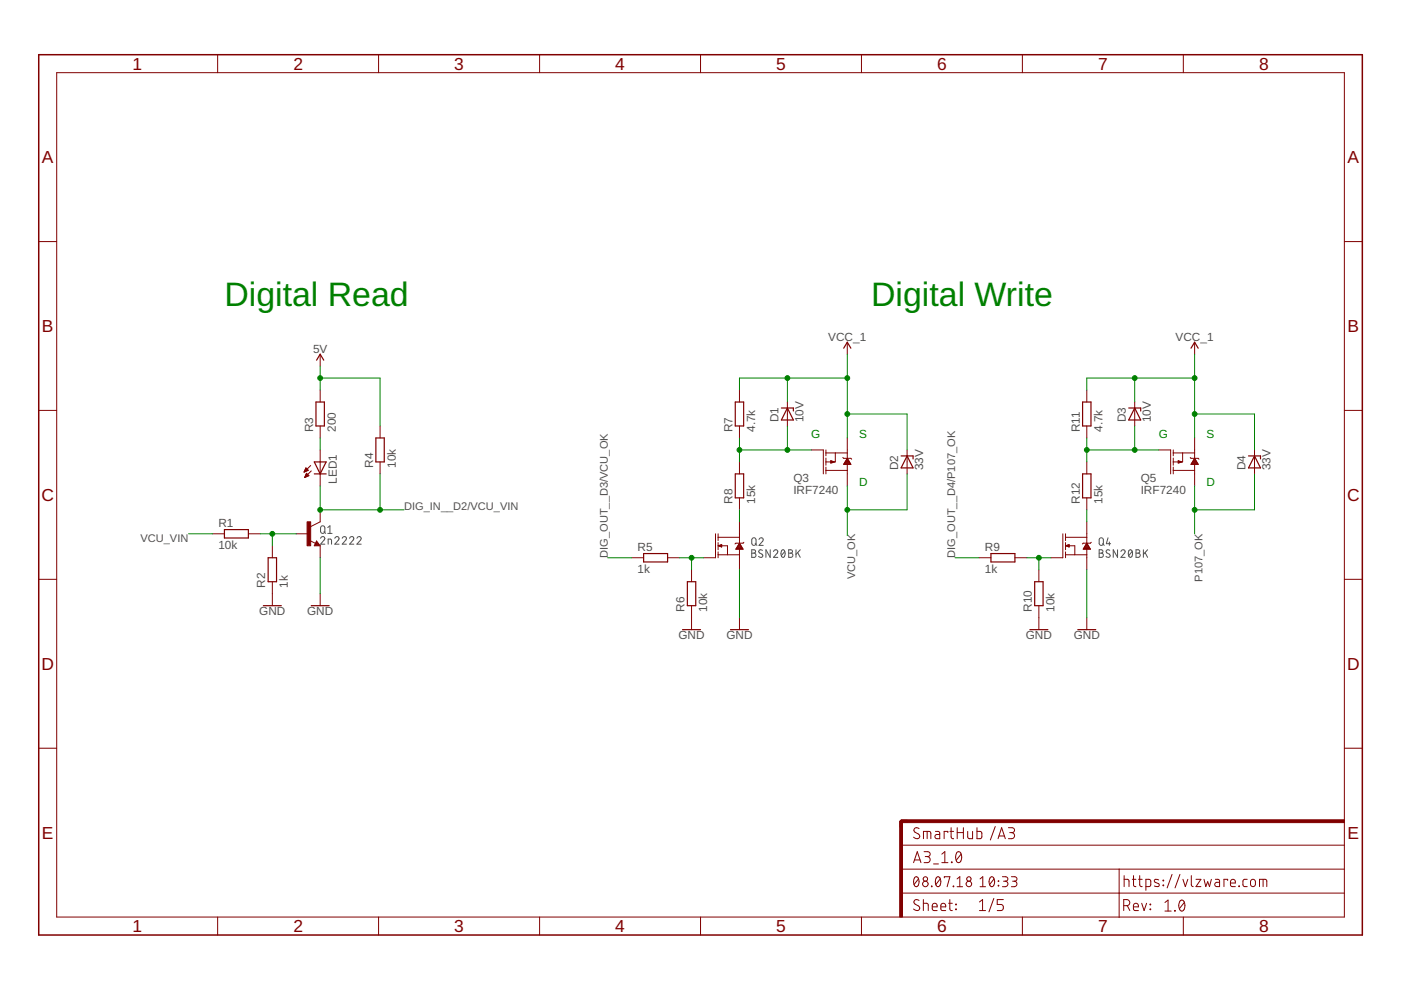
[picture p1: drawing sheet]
<svg xmlns="http://www.w3.org/2000/svg" width="297mm" height="210mm" viewBox="0 0 297 210" stroke-linecap="round" stroke-linejoin="round" font-family="sans-serif">
<g fill="none" stroke="#505050" stroke-width=".21">
<path d="M68 114.1a.44 .44 0 0 1 .6-.3 .44 .44 0 0 1 .1 .7l-.7 .9h.9M68.1 111.6l.3-.1 .3 .1 .2 1a.46 .46 0 0 1-.5 .5 .46 .46 0 0 1-.4-.5zM68.7 112.7l.3 .4M69.5 111.8l.5-.3v1.6M69.5 113.1h.9M69.6 115.4v-1.1l.7 .1v1M71 114.1a.44 .44 0 0 1 .6-.3 .44 .44 0 0 1 .2 .7l-.8 .9h.9M72.6 114.1a.44 .44 0 0 1 .6-.3 .44 .44 0 0 1 .1 .7l-.7 .9h.8M74.1 114.1a.44 .44 0 0 1 .7-.3 .44 .44 0 0 1 .1 .7l-.8 .9h.9M75.7 114.1a.45 .45 0 0 1 .6-.3 .45 .45 0 0 1 .2 .7l-.8 .9h.9M159.4 116.6h.5a.36 .36 0 0 1 .3 .3 .36 .36 0 0 1-.3 .4 .44 .44 0 0 1 .4 .4 .44 .44 0 0 1-.4 .5h-.5zM159.4 117.3h.5"/>
<path d="M159.5 114.2l.4-.2 .3 .2 .1 1a.46 .46 0 0 1-.5 .4 .46 .46 0 0 1-.4-.4zM160.1 115.3l.4 .3M160.9 114.4a.44 .44 0 0 1 .7-.4 .44 .44 0 0 1 .1 .7l-.8 .9h.9M161.6 116.7l-.5-.1-.2 .3 .1 .3 .5 .3a.38 .38 0 0 1 .2 .5 .38 .38 0 0 1-.5 .2l-.4-.2M163.3 116.6v1.6l-.9-1.6v1.6M164 116.9a.45 .45 0 0 1 .6-.3 .45 .45 0 0 1 .2 .7l-.8 .9h.9M165.8 116.7l.2-.1a.95 .95 0 0 1 0 1.6 1 1 0 0 1-.2-1.5zM166.4 116.9l-.7 .9M167.2 116.6h.5a.36 .36 0 0 1 .3 .3 .36 .36 0 0 1-.3 .4 .44 .44 0 0 1 .4 .4 .44 .44 0 0 1-.4 .5h-.5zM167.2 117.3h.5M168.8 116.6v1.6M169.1 117.2l.6 1"/>
<path d="M169.7 116.6l-.9 1M233 116.6h.5a.36 .36 0 0 1 .3 .3 .36 .36 0 0 1-.3 .4 .44 .44 0 0 1 .4 .4 .44 .44 0 0 1-.4 .5h-.5zM233 117.3h.5M233.2 114.2l.3-.2 .3 .2 .1 1a.44 .44 0 0 1-.4 .4 .44 .44 0 0 1-.5-.4zM233.8 115.3l.3 .3M234.9 114l-.3 1.3h.9M235.2 114.9v.7M235.3 116.7a.41 .41 0 0 0-.6-.1 .41 .41 0 0 0 0 .6l.5 .3a.44 .44 0 0 1-.1 .7 .44 .44 0 0 1-.6-.2M236.9 116.6v1.6l-.9-1.6v1.6M237.7 116.9a.44 .44 0 0 1 .6-.3 .44 .44 0 0 1 .1 .7l-.7 .9h.8M239.4 116.7l.3-.1a.95 .95 0 0 1 0 1.6 1 1 0 0 1-.3-1.5zM240 116.9l-.7 .9"/>
<path d="M240.9 116.6h.4a.36 .36 0 0 1 .4 .3 .36 .36 0 0 1-.4 .4 .44 .44 0 0 1 .5 .4 .44 .44 0 0 1-.5 .5h-.4zM240.9 117.3h.4M242.4 116.6v1.6M242.8 117.2l.5 1M243.3 116.6l-.9 1"/>
</g>
<g fill="#800000" stroke="#800000" stroke-width=".21">
<path d="M190.8 174.1h.5v20.3h-.5z"/>
<path d="M191.1 173.8h93.9v.6h-93.9z"/>
<path d="M65.1 110.6h.8v5.1h-.8z"/>
</g>
<g fill="none" stroke="#800000" stroke-width=".21">
<path d="M12 15.4h273v179h-273zM46.1 11.6v3.8M80.3 11.6v3.8M114.4 11.6v3.8M148.5 11.6v3.8M182.6 11.6v3.8M216.8 11.6v3.8M250.9 11.6v3.8M8.2 51.2h3.8M285 51.2h3.8M67.9 75.1v2.5M179.6 72.6v2.5"/>
<path d="M253.3 72.6v2.5M8.2 87h3.8M64.6 99.9h.4M64.6 99.8h.6M64.7 99.7h.6M64.7 99.5h.5M64.8 99.4h.2M64.8 99.3h.1M64.9 99.2l.5 .5-.9 .4zM65.9 98.7l-1.4 1.4M66 99.8l-1.4 1.4M67.9 82.7v2.5"/>
<path d="M67.9 90.3v2.6M67.9 95.4v7.6M80.6 90.3v2.6M80.6 97.9v2.6M156.8 82.7v2.5M156.8 90.3v2.6M156.8 97.9v2.6M166.9 85.2v5.1M172 95.4h2.6v5.1M175.1 95.4v1.2M175.1 97.1v1.5M175.1 99v1.5"/>
<path d="M175.1 96h4.5M175.1 99.7h4.5M176.1 98.1h.4M176.1 97.8h.5M176.1 97.7h.2M176.1 97.7l.8 .2-.8 .3zM177.1 96v1.9h-2M178.7 97l.2 .2h1.5l.2 .2M178.9 98.3h1.4M179 98.2h1.3M179.1 98.1h1.1M179.2 98h.9"/>
<path d="M179.2 97.8h.8M179.3 97.7h.7M179.4 97.6h.5M179.5 97.5h.3M179.5 97.4h.2M179.6 97.2h.1M179.6 92.9v4.3M179.6 98.5v4.5M179.6 97.2l.8 1.2h-1.5zM192.3 95.4v5.1M230.4 82.7v2.5M230.4 90.3v2.6"/>
<path d="M230.4 97.9v2.6M240.6 85.2v5.1M245.7 95.4h2.5v5.1M248.8 96h4.5M248.8 99.7h4.5M248.8 95.4v1.2M248.8 97.1v1.5M248.8 99v1.5M249.8 98.1h.3M249.8 97.8h.5M249.8 97.7h.1M249.8 97.7l.8 .2-.8 .3z"/>
<path d="M250.7 96v1.9h-1.9M252.3 97l.2 .2h1.5l.2 .2M252.6 98.3h1.4M252.7 98.2h1.2M252.7 98.1h1.1M252.8 98h.9M252.9 97.8h.8M253 97.7h.6M253 97.6h.5M253.1 97.5h.3M253.2 97.4h.2M253.2 97.2h.1"/>
<path d="M253.3 97.2l.7 1.2h-1.5zM253.3 92.9v4.3M253.3 98.5v4.5M266 95.4v5.1M285 87h3.8M45 113.2h2.6M52.7 113.2h2.5M57.7 115.7v2.6M62.8 113.2h2.6M64.5 100h.2M64.6 101.2h.1M64.7 101.1h.2"/>
<path d="M64.7 101h.5M64.7 100.9h.8M64.8 100.7h.5M64.9 100.6h.3M64.9 100.5h.2M65 100.4h.1M65 100.4l.5 .5-.9 .3zM65.7 114.6l1.2 .6M67.1 114.7l.8 1h-1.3zM67.9 108.1v2.5l-2 1.1M67.9 115.7v2.6M133.9 118.3h2.6"/>
<path d="M141.5 118.3h2.6M151.7 113.2v5.1h-2.5M152.3 113.2v1.4M152.3 115v1.6M152.3 117v1.3M152.3 117.6h4.5M152.3 113.9h4.5M152.3 115.7l.7-.2v.5zM152.3 115.7h1.9v1.9M152.5 115.8h.5M152.7 115.6h.3M152.9 115.9h.1"/>
<path d="M156 116.4h1.5M156.1 116.3h1.4M156.2 116.2h1.2M156.2 116.1h1.1M156.3 115.9h.9M156.4 115.8h.8M156.5 115.7h.6M156.5 115.6h.5M156.6 115.4h.4M156.7 115.3h.2M156.7 115.2h.1M156.8 105.6v2.5"/>
<path d="M156.8 110.6v4.6M156.8 116.4v4.4M156.8 115.2l.7 1.2h-1.5zM157.7 115l-.2 .2h-1.5l-.2 .1M207.6 118.3h2.5M215.2 118.3h2.5M225.3 113.2v5.1h-2.5M225.9 117.6h4.5M225.9 113.9h4.5M225.9 113.2v1.4M225.9 115v1.6M225.9 117v1.3"/>
<path d="M225.9 115.7l.8-.2v.5zM226 115.7h1.9v1.9M226.2 115.8h.5M226.4 115.6h.3M226.5 115.9h.2M229.7 116.4h1.5M229.7 116.3h1.4M229.8 116.2h1.2M229.9 116.1h1M230 115.9h.9M230 115.8h.8M230.1 115.7h.6"/>
<path d="M230.2 115.6h.5M230.3 115.4h.3M230.3 115.3h.2M230.4 115.2h.1M230.4 115.2l.8 1.2h-1.5zM230.4 105.6v2.5M230.4 110.6v4.6M230.4 116.4v4.4M231.4 115l-.2 .2h-1.5l-.2 .1M8.2 122.8h3.8M57.7 123.3v5.1M67.9 125.9v2.5"/>
<path d="M146.6 120.8v2.5M146.6 128.4v5.1M156.8 131v2.5M220.3 120.8v2.5M220.3 128.4v5.1M230.4 131v2.5M285 122.8h3.8M8.2 158.6h3.8M285 158.6h3.8M191.1 179.2h93.9M194.9 175.7a.58 .58 0 0 0-.9-.1 .58 .58 0 0 0 0 .9l.7 .3a.58 .58 0 0 1 .1 .9 .58 .58 0 0 1-.9 0l-.2-.2M195.8 177.8v-1.5l1.5 .1 .1 1.4"/>
<path d="M196.6 176.3v1.5M198.3 176.3h.7l.2 .2v1.3h-.5a.44 .44 0 0 1-.5-.4 .44 .44 0 0 1 .5-.5h.5M201 176.5v-.2h-.8v1.5M201.4 176.3h.8M201.7 175.5v1.9l.2 .4h.3M202.9 175.5v2.3M202.9 176.5h1.4M204.3 175.5v2.3M205.2 176.3v1.1l.1 .3 .3 .1h.6v-1.5M207.1 175.5v2.3h.8l.3-.4-.1-.9-.2-.2h-.8M211 175.2l-1 2.9M211.6 177.8l.8-2.3 .7 2.3"/>
<path d="M211.8 177.2h1.2M213.8 175.5h.8a.52 .52 0 0 1 .5 .5 .52 .52 0 0 1-.5 .5h-.5M214.5 176.5a.65 .65 0 0 1 .6 .7 .65 .65 0 0 1-.6 .6h-.7M46.1 194.4v3.8M80.3 194.4v3.8M114.4 194.4v3.8M148.5 194.4v3.8M182.6 194.4v3.8M191.1 189.4h93.9M191.1 184.3h93.9M193.7 182.9l.8-2.3 .8 2.3M193.9 182.3h1.2"/>
<path d="M194 186l.1-.1a.87 .87 0 0 1 .7 1.3 .59 .59 0 0 1-.5 .8 .59 .59 0 0 1-.6-.8l.1-.8zM194.7 186.4l-.9 1.1M194.9 190.9a.58 .58 0 0 0-.9-.1 .58 .58 0 0 0 0 .9l.7 .4a.58 .58 0 0 1 .1 .9 .58 .58 0 0 1-.9-.1l-.2-.2M195.8 191.5l.9 .1 .1 1.5M195.8 190.7v2.4M195.9 180.6h.8a.52 .52 0 0 1 .5 .5 .52 .52 0 0 1-.5 .5h-.5M196.6 181.6a.65 .65 0 0 1 .6 .7 .65 .65 0 0 1-.6 .6h-.7M197.5 187.9l.1 .1zM197.7 192.3h1a.54 .54 0 0 0-.4-.8 .54 .54 0 0 0-.6 .5l.1 1 .9 .1M197.9 183.2h1.1M198.6 186l.1-.1a.87 .87 0 0 1 .8 1.3 .59 .59 0 0 1-.6 .8 .59 .59 0 0 1-.6-.8l.1-.8zM199.3 186.4l-.9 1.1"/>
<path d="M199.5 192.3h1a.54 .54 0 0 0-.4-.8 .54 .54 0 0 0-.6 .5l.1 1 .9 .1M199.7 182.9h1.3M199.7 181.1l.6-.5v2.3M200.2 186.1v-.2h1.2l-.6 2.1M201.1 191.5h.8M201.4 190.7v2.1l.5 .3M201.7 182.8l.1 .1zM202.1 187.9l.1 .1zM202.6 191.7l.2 .1zM202.6 192.7l.2 .2zM202.9 180.8a.55 .55 0 0 1 .6-.2 .55 .55 0 0 1 .3 .6 1.32 1.32 0 0 1-.6 1.7 1.44 1.44 0 0 1-.3-2.1zM202.9 188h1.2"/>
<path d="M202.9 186.4l.6-.5v2.1M203.8 181.1l-1.1 1.3M207.7 191.2l.6-.5v2.4M207.7 193.1h1.3M207.8 188h1.2M207.8 186.4l.6-.5v2.1M210 186l.1-.1a.89 .89 0 0 1 .8 1.3l-.1 .3a.51 .51 0 0 1-.5 .5 .51 .51 0 0 1-.5-.5l-.1-.8zM210.7 190.5l-1 2.8M210.8 186.4l-1 1.1M211.6 187.7l.2 .1zM211.6 186.8l.2 .1zM212.5 185.9h.7a.48 .48 0 0 1 .5 .5 .48 .48 0 0 1-.5 .4h-.4"/>
<path d="M212.7 190.7h-1.3v1.1h.8a.66 .66 0 0 1 .5 .6 .66 .66 0 0 1-.5 .7h-.8M213.1 186.8a.58 .58 0 0 1 .6 .6 .58 .58 0 0 1-.6 .6h-.6M214.4 185.9h.8a.48 .48 0 0 1 .4 .5 .48 .48 0 0 1-.4 .4h-.5M215 186.8a.58 .58 0 0 1 .6 .6 .58 .58 0 0 1-.6 .6h-.6M216.8 194.4v3.8M237.3 184.3v10.2M238.3 192h.6a.65 .65 0 0 0 .6-.6 .65 .65 0 0 0-.6-.7h-.6v2.4M238.3 186.4l1 .1 .1 1.5M238.3 185.7v2.3M239 192l.5 1.1M240.1 186.4h.7M240.3 192.3h1.1a.55 .55 0 0 0-.4-.8 .55 .55 0 0 0-.7 .5l.1 1 1 .1"/>
<path d="M240.3 185.7v2l.5 .3M241.4 186.4h.8M241.6 185.7v1.9l.2 .3 .4 .1M242.1 191.5l.5 1.6 .5-1.6M243 188h.7l.2-.3 .1-.9-.3-.3-.7-.1v2.4M243.8 192.7l.2 .2zM243.8 191.7l.2 .1zM245.7 186.6l-.8-.1-.2 .2 .1 .3 .9 .4v.5l-.3 .1-.6-.1M246.6 187.7l.1 .1zM246.6 186.6l.1 .2zM247 191.3l.6-.5v2.4M247 193.2h1.3"/>
<path d="M248.5 185.4l-1 2.9M249 193l.2 .2zM250.2 185.4l-1.1 2.9M250.2 191a.62 .62 0 0 1 .8 0 .62 .62 0 0 1 .2 .7 .99 .99 0 0 1-.8 1.4 1.62 1.62 0 0 1-.2-2.1zM250.8 186.4l.5 1.6 .5-1.6M250.9 194.4v3.8M251.1 191.3l-1 1.3M252.6 185.7v1.9l.1 .3 .3 .1M253.6 186.4h1l-1 1.6h1M255.3 186.4l.4 1.6 .4-1.1 .3 1.1 .4-1.6M257.7 186.4l.6 .1 .3 .2v1.3h-.6a.46 .46 0 0 1-.5-.5 .46 .46 0 0 1 .5-.4h.6M260.3 186.7v-.3h-.8v1.6"/>
<path d="M260.9 187.2h1a.55 .55 0 0 0-.3-.7 .55 .55 0 0 0-.7 .4l.1 1 .9 .1M262.7 187.9l.1 .1zM264.4 186.4l-.6 .1-.3 .3 .2 1.1 .7 .1M265.3 186.6l.4-.2a.92 .92 0 0 1 .2 1.5l-.3 .1-.4-.4zM267 188v-1.6l1.5 .1 .1 1.5M267.8 186.4v1.6"/>
<circle cx="196.2" cy="186.4" r=".47"/>
<circle cx="196.2" cy="187.4" r=".59"/>
<circle cx="205.4" cy="186.4" r=".47"/>
<circle cx="205.4" cy="187.4" r=".59"/>
</g>
<path d="M192.3 174.1h-1.2v1.3" fill="none" stroke="#800000" stroke-width=".61"/>
<path d="M8.2 11.6h280.6v186.6h-280.6z" fill="none" stroke="#800000" stroke-width=".32"/>
<g fill="none" stroke="#800000" stroke-width=".25">
<path d="M67.1 76.4l.8-1.3 .7 1.3M178.9 73.8l.7-1.2 .8 1.2M252.5 73.8l.8-1.2 .7 1.2M66.6 97.9h2.6l-1.3 2.6zM67 85.2h1.8v5.1h-1.8zM79.7 92.9h1.8v5h-1.8zM155.9 85.2h1.8v5.1h-1.8zM165.7 86.5h2.5v.6M166.9 86.5l1.3 2.5h-2.5zM191.1 96.7h2.5v.6M192.3 96.7l1.3 2.5h-2.5zM229.5 85.2h1.8v5.1h-1.8z"/>
<path d="M239.3 86.5h2.6v.6M240.6 86.5l1.3 2.5h-2.6zM264.7 96.7h2.6v.6M266 96.7l1.3 2.5h-2.6zM47.6 112.3h5.1v1.8h-5.1zM56.9 118.3h1.7v5h-1.7zM66.6 100.5h2.6M67.1 115.2l.1 .3h-.3l.2-.5 .5 .6h-.7M136.5 117.4h5v1.7h-5zM155.9 100.5h1.8v5.1h-1.8zM210.1 117.4h5.1v1.7h-5.1zM229.5 100.5h1.8v5.1h-1.8z"/>
<path d="M55.8 128.4h3.8M66 128.4h3.8M144.7 133.5h3.8M145.7 123.3h1.8v5.1h-1.8zM154.9 133.5h3.8M218.4 133.5h3.8M219.4 123.3h1.7v5.1h-1.7zM228.5 133.5h3.8"/>
</g>
<g fill="none" stroke="#008000" stroke-width=".21">
<path d="M67.9 77.6v5.1M179.6 75.1v17.8M253.3 75.1v17.8M67.9 92.9v2.5M67.9 80.2h12.7v10.1M156.8 92.9v5M156.8 95.4h15.2M166.9 80.2v5M166.9 90.3v5.1M179.6 80.2h-22.8v2.5M179.6 87.8h12.7v7.6M230.4 92.9v5"/>
<path d="M230.4 95.4h15.3M240.6 80.2v5M240.6 90.3v5.1M253.3 80.2h-22.9v2.5M253.3 87.8h12.7v7.6M40 113.2h5M55.2 113.2h7.6M57.7 113.2v2.5M67.9 103v5.1h17.8M67.9 118.3v7.6M80.6 100.5v7.6M128.8 118.3h5.1"/>
<path d="M144.1 118.3h5.1M146.6 118.3v2.5M156.8 108.1v2.5M179.6 103v10.6M192.3 100.5v7.6h-12.7M202.5 118.3h5.1M217.7 118.3h5.1M220.3 118.3v2.5M230.4 108.1v2.5M253.3 103v10.2M266 100.5v7.6h-12.7M156.8 120.8v10.2"/>
<path d="M230.4 120.8v10.2"/>
</g>
<g fill="#008000" stroke="#008000" stroke-width=".21">
<circle cx="179.6" cy="108.1" r=".51"/>
<circle cx="67.9" cy="108.1" r=".51"/>
<circle cx="80.6" cy="108.1" r=".51"/>
<circle cx="253.3" cy="108.1" r=".51"/>
<circle cx="166.9" cy="95.4" r=".51"/>
<circle cx="156.8" cy="95.4" r=".51"/>
<circle cx="146.6" cy="118.3" r=".51"/>
<circle cx="240.6" cy="95.4" r=".51"/>
<circle cx="230.4" cy="95.4" r=".51"/>
<circle cx="220.3" cy="118.3" r=".51"/>
<circle cx="67.9" cy="80.2" r=".51"/>
<circle cx="57.7" cy="113.2" r=".51"/>
<circle cx="166.9" cy="80.2" r=".51"/>
<circle cx="179.6" cy="80.2" r=".51"/>
<circle cx="179.6" cy="87.8" r=".51"/>
<circle cx="253.3" cy="87.8" r=".51"/>
<circle cx="253.3" cy="80.2" r=".51"/>
<circle cx="240.6" cy="80.2" r=".51"/>
</g>
<g font-size="7.2" fill="#008000">
<text x="47.6" y="64.9">Digital Read</text>
<text x="184.7" y="64.9">Digital Write</text>
</g>
<g font-size="3.7" fill="#800000">
<text x="28.1" y="14.8">1</text>
<text x="62.2" y="14.8">2</text>
<text x="96.3" y="14.8">3</text>
<text x="130.4" y="14.8">4</text>
<text x="164.6" y="14.8">5</text>
<text x="198.7" y="14.8">6</text>
<text x="232.8" y="14.8">7</text>
<text x="266.9" y="14.8">8</text>
<text x="8.9" y="34.6">A</text>
<text x="285.7" y="34.6">A</text>
<text x="8.9" y="70.4">B</text>
<text x="285.7" y="70.4">B</text>
<text x="8.8" y="106.2">C</text>
<text x="285.6" y="106.2">C</text>
<text x="8.8" y="142">D</text>
<text x="285.6" y="142">D</text>
<text x="8.9" y="177.8">E</text>
<text x="285.7" y="177.8">E</text>
<text x="28.1" y="197.6">1</text>
<text x="62.2" y="197.6">2</text>
<text x="96.3" y="197.6">3</text>
<text x="130.4" y="197.6">4</text>
<text x="164.6" y="197.6">5</text>
<text x="198.7" y="197.6">6</text>
<text x="232.8" y="197.6">7</text>
<text x="266.9" y="197.6">8</text>
</g>
<g font-size="2.5" fill="#505050">
<text x="66.4" y="74.8">5V</text>
<text x="175.6" y="72.3">VCC_1</text>
<text x="249.3" y="72.3">VCC_1</text>
<text x="165" y="89.6" transform="rotate(-90 165 89.6)">D1</text>
<text x="170.4" y="89.6" transform="rotate(-90 170.4 89.6)">10V</text>
<text x="238.7" y="89.6" transform="rotate(-90 238.7 89.6)">D3</text>
<text x="244" y="89.6" transform="rotate(-90 244 89.6)">10V</text>
<text x="66.4" y="91.6" transform="rotate(-90 66.4 91.6)">R3</text>
<text x="71.2" y="91.6" transform="rotate(-90 71.2 91.6)">200</text>
<text x="155.3" y="91.6" transform="rotate(-90 155.3 91.6)">R7</text>
<text x="160.1" y="91.6" transform="rotate(-90 160.1 91.6)">4.7k</text>
<text x="228.9" y="91.6" transform="rotate(-90 228.9 91.6)">R11</text>
<text x="233.7" y="91.6" transform="rotate(-90 233.7 91.6)">4.7k</text>
<text x="79.1" y="99.2" transform="rotate(-90 79.1 99.2)">R4</text>
<text x="83.9" y="99.2" transform="rotate(-90 83.9 99.2)">10k</text>
<text x="190.4" y="99.7" transform="rotate(-90 190.4 99.7)">D2</text>
<text x="195.8" y="99.7" transform="rotate(-90 195.8 99.7)">33V</text>
<text x="264.1" y="99.7" transform="rotate(-90 264.1 99.7)">D4</text>
<text x="269.4" y="99.7" transform="rotate(-90 269.4 99.7)">33V</text>
<text x="71.4" y="102.5" transform="rotate(-90 71.4 102.5)">LED1</text>
<text x="155.3" y="106.8" transform="rotate(-90 155.3 106.8)">R8</text>
<text x="160.1" y="106.8" transform="rotate(-90 160.1 106.8)">15k</text>
<text x="168.2" y="104.8">IRF7240</text>
<text x="168.2" y="102.3">Q3</text>
<text x="228.9" y="106.8" transform="rotate(-90 228.9 106.8)">R12</text>
<text x="233.7" y="106.8" transform="rotate(-90 233.7 106.8)">15k</text>
<text x="241.9" y="104.8">IRF7240</text>
<text x="241.9" y="102.3">Q5</text>
<text x="46.3" y="111.7">R1</text>
<text x="46.3" y="116.5">10k</text>
<text x="135.2" y="116.8">R5</text>
<text x="208.8" y="116.8">R9</text>
<text x="56.2" y="124.6" transform="rotate(-90 56.2 124.6)">R2</text>
<text x="61" y="124.6" transform="rotate(-90 61 124.6)">1k</text>
<text x="135.2" y="121.6">1k</text>
<text x="208.8" y="121.6">1k</text>
<text x="55" y="130.4">GND</text>
<text x="65.1" y="130.4">GND</text>
<text x="145.1" y="129.7" transform="rotate(-90 145.1 129.7)">R6</text>
<text x="149.9" y="129.7" transform="rotate(-90 149.9 129.7)">10k</text>
<text x="218.8" y="129.7" transform="rotate(-90 218.8 129.7)">R10</text>
<text x="223.6" y="129.7" transform="rotate(-90 223.6 129.7)">10k</text>
<text x="143.8" y="135.5">GND</text>
<text x="154" y="135.5">GND</text>
<text x="217.5" y="135.5">GND</text>
<text x="227.7" y="135.5">GND</text>
</g>
<g font-size="2.5" fill="#008000">
<text x="172" y="92.9">G</text>
<text x="182.2" y="92.9">S</text>
<text x="245.7" y="92.9">G</text>
<text x="255.8" y="92.9">S</text>
<text x="182.2" y="103">D</text>
<text x="255.8" y="103">D</text>
</g>
<g font-size="2.3" fill="#505050">
<text x="85.7" y="108.1">DIG_IN__D2/VCU_VIN</text>
<text x="29.8" y="114.9">VCU_VIN</text>
<text x="128.8" y="118.3" transform="rotate(-90 128.8 118.3)">DIG_OUT_ D3/VCU_OK</text>
<text x="202.5" y="118.3" transform="rotate(-90 202.5 118.3)">DIG_OUT_ D4/P107_OK</text>
<text x="181.3" y="122.8" transform="rotate(-90 181.3 122.8)">VCU_OK</text>
<text x="255" y="123.4" transform="rotate(-90 255 123.4)">P107_OK</text>
</g>
</svg>
